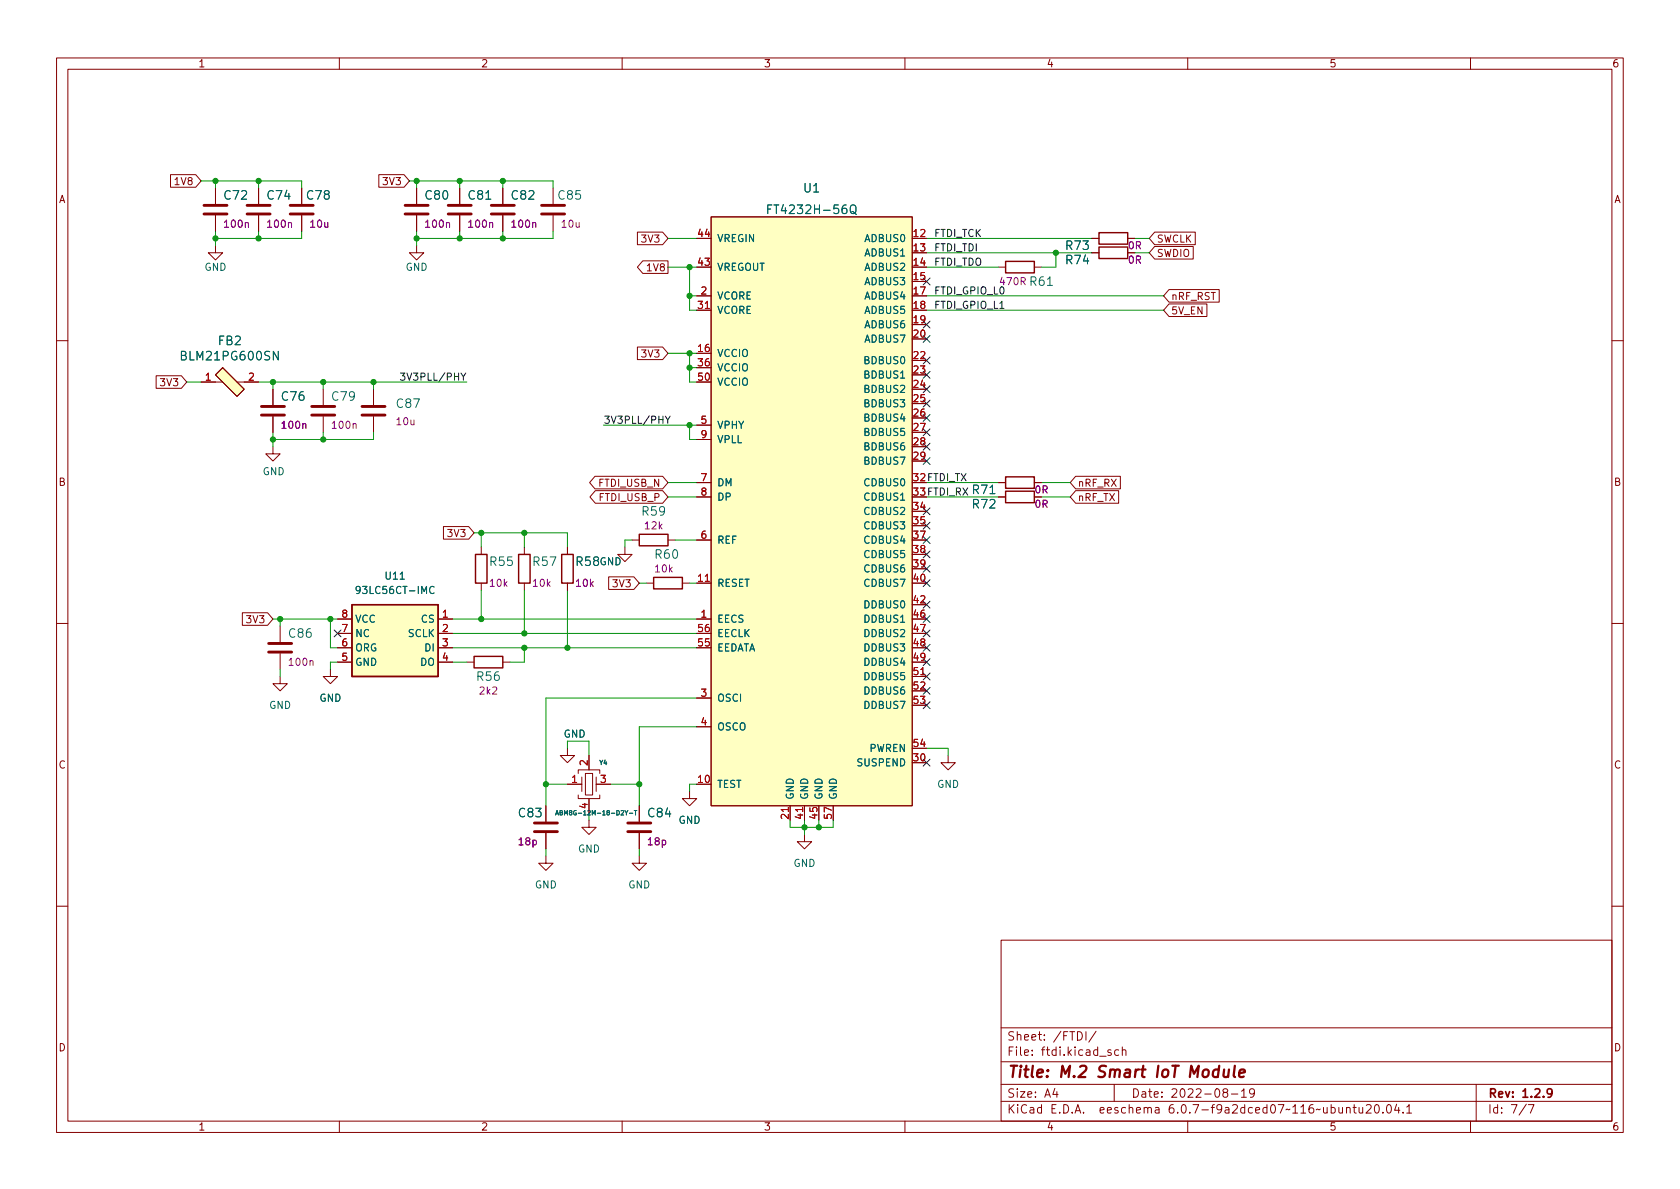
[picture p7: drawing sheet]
<svg xmlns="http://www.w3.org/2000/svg" width="297mm" height="210mm" viewBox="0 0 297 210" stroke-linecap="round" stroke-linejoin="round" font-family="sans-serif">
<g fill="none" stroke="#840000" stroke-width=".18">
<path d="M10 10.2h277v190.1h-277zM12 12.2h273v186.1h-273zM60 10.2v2M110 10.2v2M160 10.2v2M210 10.2v2M260 10.2v2M30.1 30.9h4.5l1 1.1-1 1.1h-4.5zM38.1 33.3v2.8M38.1 38.1v2.8M45.7 33.3v2.8M45.7 38.1v2.8"/>
<path d="M53.3 33.3v2.8M53.3 38.1v2.8M67 30.9h4.4l1 1.1-1 1.1h-4.4zM73.7 33.3v2.8M73.7 38.1v2.8M81.3 33.3v2.8M81.3 38.1v2.8M88.9 33.3v2.8M88.9 38.1v2.8M97.8 33.3v2.8M97.8 38.1v2.8M125.7 38.3h35.6v104.2h-35.6z"/>
<path d="M38.1 43.4v1.3h1.3l-1.3 1.3-1.3-1.3h1.3M73.7 43.4v1.3h1.2l-1.2 1.3-1.3-1.3h1.3M112.7 41h4.5l.9 1.2-.9 1.1h-4.5zM113.6 46.1h4.5v2.2h-4.5l-.9-1.1zM123.2 52.3h2.5M123.2 54.9h2.5M176.5 47.2h1.3M182.9 47.2h1.2M193 42.2h1.3M193 44.7h1.3M199.4 42.2h1.3M204.2 43.6h6.8v2.2h-6.8l-1-1.1z"/>
<path d="M204.2 41h7.1v2.3h-7.1l-1-1.1zM206.7 53.7h6.7v2.3h-6.7l-1-1.1zM206.7 51.2h8.9v2.2h-8.9l-1-1.1zM10 60.2h2M27.6 66.4h4.5l.9 1.2-.9 1.1h-4.5zM35.6 67.6h3.8M38.1 66.3l1.3-1.3 3.8 3.8-1.3 1.3zM41.9 67.6h3.8M48.3 79v1.3h1.2l-1.2 1.2-1.3-1.2h1.3M48.3 68.8v2.8M48.3 73.7v2.7M57.1 68.8v2.8"/>
<path d="M57.1 73.7v2.7M66 68.8v2.8M66 73.7v2.7M112.7 61.4h4.5l.9 1.1-.9 1.1h-4.5zM123.2 75.2h2.5M123.2 77.7h2.5M285 60.2h2M78.4 93.1h4.5l.9 1.1-.9 1.1h-4.5zM85.1 96.8v1.2M92.7 96.8v1.2M100.3 96.8v1.2M105.2 84.2h12l.9 1.1-.9 1.1h-12l-1-1.1z"/>
<path d="M105.3 86.8h11.9l.9 1.1-.9 1.1h-11.9l-1-1.1zM110.5 96.8v1.2h1.3l-1.3 1.3-1.3-1.3h1.3M111.8 95.5h1.2M118.1 95.5h1.3M123.2 85.3h2.5M123.2 95.5h2.5M123.2 87.9h2.5M176.5 85.3h1.3M176.5 87.9h1.3M182.9 85.3h1.2M190.2 84.2h7.9v2.2h-7.9l-1-1.1zM190.2 86.8h7.6v2.2h-7.6l-1-1.1z"/>
<path d="M10 110.2h2M42.8 108.4h4.5l1 1.1-1 1.1h-4.5zM49.5 119.6v1.3h1.3l-1.3 1.3-1.2-1.3h1.2M49.5 110.7v2.8M49.5 115.6v2.8M58.4 118.4v1.2h1.3l-1.3 1.3-1.3-1.3h1.3M59.7 117.1h2.5M59.7 109.5h2.5M59.7 112h2.5M59.7 114.5h2.5M77.5 117.1h2.5M77.5 109.5h2.5"/>
<path d="M77.5 112h2.5M77.5 114.5h2.5M82.5 117.1h1.3M85.1 103.1v1.3M88.9 117.1h1.3M92.7 103.1v1.3M100.3 103.1v1.3M107.6 102h4.5l.9 1.1-.9 1.1h-4.5zM114.3 103.1h1.3M120.6 103.1h1.3M123.2 109.5h2.5M123.2 103.1h2.5"/>
<path d="M161.3 119.6h2.5M285 110.2h2M100.3 132.3v1.3h1.3l-1.3 1.3-1.2-1.3h1.2M100.3 138.7h2.6M102.2 136.8v-.7h3.8v.7M102.9 137.4v2.5M103.5 136.8h1.3v3.8h-1.3zM104.1 133.6v2.5M105.4 137.4v2.5M105.4 138.7h2.5M121.9 139.9v1.3h1.3l-1.3 1.3-1.3-1.3h1.3M123.2 123.4h2.5"/>
<path d="M123.2 128.5h2.5M167.6 133.6v1.3h1.3l-1.3 1.2-1.2-1.2h1.2M96.5 151.4v1.2h1.3l-1.3 1.3-1.3-1.3h1.3M96.5 142.5v2.8M96.5 147.3v2.8M102.2 140.6v.6h3.8v-.6M104.1 145v1.3h1.3l-1.3 1.3-1.2-1.3h1.2M104.1 141.2v2.6M113 151.4v1.2h1.3l-1.3 1.3-1.2-1.3h1.2M113 142.5v2.8M113 147.3v2.8M139.7 142.5v2.5"/>
<path d="M142.2 147.6v1.2h1.3l-1.3 1.3-1.2-1.3h1.2M142.2 142.5v2.5M10 160.2h2M177 166.3h108v32h-108zM285 160.2h2M60 198.3v2M110 198.3v2M160 198.3v2M177 194.8h108M177 191.8h108M177 187.8h108M177 181.8h108"/>
<path d="M186.5 192.5l-.4 1h1M186.9 193v1M190.5 182.4a.76 .76 0 0 1 .9 .8 .76 .76 0 0 1-.9 .7zM192 182.4v1.5M193.8 182.4l-1.3 1.9M196.4 185.7l-.3-.1-.2 .2v.3l.5 .1v.4h-.5M197 191.8v3M197.8 185.7l-.4-.1-.3 .3v.4l.1 .3h.6M198.4 185.8l.2-.2 .4 .1 .1 .9M198.4 185.1v1.5M210 198.3v2M216.5 193.2l-.3-.3 .1-.2 .2-.2 .4 .1 .2 .2-.1 .2-.6 .2-.2 .3 .1 .4 .2 .1h.4l.2-.3-.1-.4-.2-.1"/>
<path d="M217.7 193.5h1.2M219.5 193l.4-.5v1.5M219.5 194h.9M221.8 193.2l-.3 .3-.4-.1-.2-.2 .2-.6 .4-.1 .2 .2a.99 .99 0 0 1-.3 1.3h-.3M238.1 196l.2-.2 .3 .1 .1 .9M238.1 195.8v1M239.2 195.8h.6M239.4 195.3v1.3l.4 .2M240.3 195.8l.1 1h.3l.2-.1M240.9 195.8v1M241.6 195.5l.5-.2 .3 .2v.3l-.9 1h.9M243.2 195.4l.2-.1a.81 .81 0 0 1 .5 .7 .81 .81 0 0 1-.3 .8h-.1a.81 .81 0 0 1-.6-.6 .81 .81 0 0 1 .3-.8z"/>
<path d="M244.5 196.7v.1M245.4 195.4l.1-.1a.81 .81 0 0 1 .6 .7 .81 .81 0 0 1-.3 .8h-.2a.81 .81 0 0 1-.5-.6 .81 .81 0 0 1 .3-.8zM246.9 195.3l-.3 1h.9M247.3 195.8v1M248.1 196.7v.1M248.7 195.8l.4-.5v1.5M248.7 196.8h.9M260 198.3v2M261 191.8v6.5M269.9 195.3l-1.3 1.9M270.2 195.3h1l-.6 1.5"/>
</g>
<path d="M274.4 193.2l-.3 .3h-.3l-.2-.3 .1-.6 .4-.1 .2 .2a.99 .99 0 0 1-.3 1.3h-.3" fill="none" stroke="#840000" stroke-width=".3"/>
<path d="M215.5 189.2a.66 .66 0 0 0-1 .3l-.1 .6 .2 .3 .2 .1 .5-.1M215.6 188.5l-.3 2M216.4 189.1v1.3a.57 .57 0 0 0 .8-.1M217.3 189.1l-.2 1.4M218.3 188.5l-.2 1.7 .3 .3M219.1 189.8l1-.2-.1-.4-.1-.1-.6 .1-.2 1 .2 .3 .6-.1" fill="none" stroke="#840000" stroke-width=".4"/>
<g fill="none" stroke="#840000" stroke-width=".51">
<path d="M36.1 37.8h4M36.1 36.3h4M43.7 37.8h4.1M43.7 36.3h4.1M51.3 37.8h4.1M51.3 36.3h4.1M71.6 37.8h4.1M71.6 36.3h4.1M79.2 37.8h4.1M79.2 36.3h4.1M86.9 37.8h4M86.9 36.3h4"/>
<path d="M95.8 37.8h4M95.8 36.3h4M46.2 73.4h4.1M46.2 71.9h4.1M55.1 73.4h4.1M55.1 71.9h4.1M64 73.4h4.1M64 71.9h4.1M47.5 115.3h4.1M47.5 113.8h4.1M94.5 147.1h4.1M94.5 145.5h4.1"/>
<path d="M111 147.1h4.1M111 145.5h4.1"/>
</g>
<path d="M177.8 46.2h5.1v2.1h-5.1zM194.3 41.1h5.1v2.1h-5.1zM194.3 43.7h5.1v2h-5.1zM84.1 98h2v5.1h-2zM91.7 98h2v5.1h-2zM99.3 98h2v5.1h-2zM113 94.5h5.1v2h-5.1zM177.8 84.3h5.1v2.1h-5.1zM177.8 86.9h5.1v2h-5.1zM62.2 106.9h15.3v12.7h-15.3zM83.8 116.1h5.1v2h-5.1zM115.6 102.1h5v2h-5z" fill="none" stroke="#840000" stroke-width=".25"/>
<g fill="#ffffc2" stroke="#ffffc2" stroke-width=".18">
<path d="M62.2 106.9h15.3v12.7h-15.3z"/>
<path d="M125.7 38.3h35.6v104.2h-35.6z"/>
<path d="M38.1 66.3l1.3-1.3 3.8 3.8-1.3 1.3z"/>
</g>
<path d="M135.7 37h.6M136.5 36.2h-.8v1.6M150.5 36.3a.51 .51 0 0 1 .6 0 .51 .51 0 0 1 .2 .5v.5a.51 .51 0 0 1-.5 .5 .51 .51 0 0 1-.5-.5v-.5zM150.6 37.4l.3 .1 .5 .4M63.7 104.2l-.3 .3-.3-.1-.1-.2 .1-.4 .3-.1 .2 .1a.84 .84 0 0 1-.3 1.2h-.2M76.7 103.8a.6 .6 0 0 0-.8 .4 .6 .6 0 0 0 .6 .8l.2-.2M98.2 144.1l.3-.8 .3 .8M98.3 143.9h.4M99 143.7h.4v-.3l-.4-.1v.8h.3l.2-.2-.2-.2M111.3 143.8h.6M112.1 143.3h.5M112.4 143.3v.8" fill="none" stroke="#006464" stroke-width=".18"/>
<path d="M70.8 66h.8l-.4 .5 .3 .1v.5l-.2 .1-.5-.1M117.6 73.6l.5 .7 .4-.7M118.1 74.3v.6" fill="none" stroke="#0f0f0f" stroke-width=".18"/>
<g fill="none" stroke="#009600" stroke-width=".18">
<path d="M35.6 32h17.7v1.3M38.1 32v1.3M45.7 32v1.3M72.4 32h25.4v1.3M73.7 32v1.3M81.3 32v1.3M88.9 32v1.3M38.1 40.9v2.5M45.7 40.9v1.3M53.3 40.9v1.3h-15.2M73.7 40.9v2.5M81.3 40.9v1.3"/>
<path d="M88.9 40.9v1.3M97.8 40.9v1.3h-24.1M118.1 47.2h5.1M118.1 42.2h5.1M121.9 47.2v7.7h1.3M121.9 52.3h1.3M163.8 47.2h12.7M163.8 44.7h29.2M163.8 54.9h41.9M163.8 52.3h41.9M163.8 42.2h29.2M186.7 44.7v2.5h-2.6"/>
<path d="M200.7 44.7h2.5M200.7 42.2h2.5M33 67.6h2.6M45.7 67.6h36.8M48.3 67.6v1.2M48.3 76.4v2.6M57.1 67.6v1.2M57.1 76.4v1.3M66 76.4v1.3h-17.7M66 67.6v1.2M106.7 75.2h16.5M118.1 62.5h5.1"/>
<path d="M121.9 62.5v5.1h1.3M121.9 75.2v2.5h1.3M121.9 65h1.3M83.8 94.2h16.5v2.6M85.1 94.2v2.6M92.7 94.2v2.6M111.8 95.5h-1.3v1.3M118.1 85.3h5.1M118.1 87.9h5.1M119.4 95.5h3.8M163.8 85.3h12.7M163.8 87.9h12.7"/>
<path d="M184.1 85.3h5.1M184.1 87.9h5.1M48.3 109.5h11.4M49.5 109.5v1.2M49.5 118.4v1.2M58.4 109.5v5h1.3M59.7 117.1h-1.3v1.3M80 112h43.2M80 117.1h2.5M80 114.5h43.2M80 109.5h43.2M85.1 104.4v5.1"/>
<path d="M92.7 104.4v7.6M92.7 114.5v2.6h-2.5M100.3 104.4v10.1M113 103.1h1.3M121.9 103.1h1.3M96.5 138.7h3.8M100.3 132.3v-1.2h3.8v2.5M107.9 138.7h5.1M123.2 128.5h-10.2v14M123.2 123.4h-26.7v19.1M123.2 138.7h-1.3v1.2M163.8 132.3h3.8v1.3"/>
<path d="M96.5 150.1v1.3M104.1 143.8v1.2M113 150.1v1.3M139.7 145v1.3h7.6v-1.3M142.2 145v2.6M144.8 145v1.3"/>
</g>
<g fill="none" stroke="#000084" stroke-width=".18">
<path d="M163.2 56.8l1.2 1.2M163.2 59.3l1.2 1.2M163.2 49.2l1.2 1.2M164.4 56.8l-1.2 1.2M164.4 59.3l-1.2 1.2M164.4 49.2l-1.2 1.2M163.2 73.3l1.2 1.2M163.2 70.8l1.2 1.2M163.2 68.2l1.2 1.2M163.2 65.7l1.2 1.2M163.2 75.8l1.2 1.3M163.2 63.1l1.2 1.3"/>
<path d="M163.2 78.4l1.2 1.2M164.4 73.3l-1.2 1.2M164.4 70.8l-1.2 1.2M164.4 68.2l-1.2 1.2M164.4 65.7l-1.2 1.2M164.4 75.8l-1.2 1.3M164.4 63.1l-1.2 1.3M164.4 78.4l-1.2 1.2M163.2 94.9l1.2 1.2M163.2 97.4l1.2 1.2M163.2 100l1.2 1.2M163.2 80.9l1.2 1.2"/>
<path d="M163.2 89.8l1.2 1.2M163.2 92.3l1.2 1.3M164.4 94.9l-1.2 1.2M164.4 97.4l-1.2 1.2M164.4 100l-1.2 1.2M164.4 80.9l-1.2 1.2M164.4 89.8l-1.2 1.2M164.4 92.3l-1.2 1.3M59.1 111.4l1.2 1.2M60.3 111.4l-1.2 1.2M163.2 102.5l1.2 1.2M163.2 113.9l1.2 1.3"/>
<path d="M163.2 119l1.2 1.2M163.2 116.5l1.2 1.2M163.2 111.4l1.2 1.2M163.2 106.3l1.2 1.2M163.2 108.9l1.2 1.2M164.4 102.5l-1.2 1.2M164.4 113.9l-1.2 1.3M164.4 119l-1.2 1.2M164.4 116.5l-1.2 1.2M164.4 111.4l-1.2 1.2M164.4 106.3l-1.2 1.2M164.4 108.9l-1.2 1.2"/>
<path d="M163.2 121.6l1.2 1.2M163.2 124.1l1.2 1.2M163.2 134.3l1.2 1.2M164.4 121.6l-1.2 1.2M164.4 124.1l-1.2 1.2M164.4 134.3l-1.2 1.2"/>
</g>
<g fill="#009600" stroke="#009600" stroke-width=".18">
<circle cx="66" cy="67.6" r=".46"/>
<circle cx="48.3" cy="67.6" r=".46"/>
<circle cx="49.5" cy="109.5" r=".46"/>
<circle cx="57.1" cy="77.7" r=".46"/>
<circle cx="58.4" cy="109.5" r=".46"/>
<circle cx="48.3" cy="77.7" r=".46"/>
<circle cx="144.8" cy="146.3" r=".46"/>
<circle cx="142.2" cy="146.3" r=".46"/>
<circle cx="121.9" cy="47.2" r=".46"/>
<circle cx="88.9" cy="32" r=".46"/>
<circle cx="88.9" cy="42.2" r=".46"/>
<circle cx="121.9" cy="62.5" r=".46"/>
<circle cx="121.9" cy="65" r=".46"/>
<circle cx="121.9" cy="52.3" r=".46"/>
<circle cx="73.7" cy="32" r=".46"/>
<circle cx="81.3" cy="32" r=".46"/>
<circle cx="113" cy="138.7" r=".46"/>
<circle cx="96.5" cy="138.7" r=".46"/>
<circle cx="92.7" cy="114.5" r=".46"/>
<circle cx="100.3" cy="114.5" r=".46"/>
<circle cx="92.7" cy="112" r=".46"/>
<circle cx="92.7" cy="94.2" r=".46"/>
<circle cx="85.1" cy="109.5" r=".46"/>
<circle cx="121.9" cy="75.2" r=".46"/>
<circle cx="85.1" cy="94.2" r=".46"/>
<circle cx="81.3" cy="42.2" r=".46"/>
<circle cx="38.1" cy="42.2" r=".46"/>
<circle cx="45.7" cy="42.2" r=".46"/>
<circle cx="38.1" cy="32" r=".46"/>
<circle cx="45.7" cy="32" r=".46"/>
<circle cx="57.1" cy="67.6" r=".46"/>
<circle cx="73.7" cy="42.2" r=".46"/>
<circle cx="186.7" cy="44.7" r=".46"/>
</g>
<text font-size="2.8" fill="#840000" x="178" y="190.6">Title: M.2 Smart IoT Module</text>
<g font-size="2.1" fill="#006464">
<text x="39.7" y="35.3">C72</text>
<text x="47.4" y="35.3">C74</text>
<text x="54.3" y="35.3">C78</text>
<text x="75.3" y="35.3">C80</text>
<text x="82.9" y="35.3">C81</text>
<text x="90.5" y="35.3">C82</text>
<text x="98.8" y="35.3">C85</text>
<text x="142.2" y="34">U1</text>
<text x="136.7" y="37.8">FT4232H-56Q</text>
<text x="188.6" y="44.2">R73</text>
<text x="188.6" y="46.7">R74</text>
<text x="182.2" y="50.5">R61</text>
<text x="32.4" y="63.7">BLM21PG600SN</text>
<text x="38.6" y="61">FB2</text>
<text x="49.9" y="70.9">C76</text>
<text x="58.8" y="70.9">C79</text>
<text x="70.2" y="72.1">C87</text>
<text x="172" y="87.4">R71</text>
<text x="172" y="89.9">R72</text>
<text x="113.6" y="91.2">R59</text>
<text x="86.7" y="100.1">R55</text>
<text x="94.3" y="100.1">R57</text>
<text x="102" y="100.1">R58</text>
<text x="115.9" y="98.8">R60</text>
<text x="51.2" y="112.8">C86</text>
<text x="84.4" y="120.4">R56</text>
<text x="91.8" y="144.5">C83</text>
<text x="114.7" y="144.5">C84</text>
</g>
<g font-size="2.1" fill="#840000">
<text x="178" y="184">Sheet: /FTDI/</text>
<text x="178" y="186.7">File: ftdi.kicad_sch</text>
<text x="178" y="196.9">KiCad E.D.A. eeschema 6.0.7-f9a2dced07~116~ubuntu20.04.1</text>
<text x="178" y="194.1">Size: A4</text>
<text x="200" y="194.1">Date: 2022-08-19</text>
<text x="263" y="194.1">Rev: 1.2.9</text>
<text x="263" y="196.9">Id: 7/7</text>
</g>
<g font-size="1.8" fill="#840000">
<text x="35" y="11.9">1</text>
<text x="85" y="11.9">2</text>
<text x="135" y="11.9">3</text>
<text x="185" y="11.9">4</text>
<text x="235" y="11.9">5</text>
<text x="285" y="11.9">6</text>
<text x="10.3" y="35.9">A</text>
<text x="31.1" y="32.7">1V8</text>
<text x="68" y="32.7">3V3</text>
<text x="285.3" y="35.9">A</text>
<text x="113.7" y="42.9">3V3</text>
<text x="114.6" y="48">1V8</text>
<text x="204.5" y="45.4">SWDIO</text>
<text x="204.5" y="42.9">SWCLK</text>
<text x="207" y="53">nRF_RST</text>
<text x="207" y="55.6">5V_EN</text>
<text x="113.7" y="63.2">3V3</text>
<text x="28.6" y="68.3">3V3</text>
<text x="10.3" y="85.9">B</text>
<text x="105.9" y="86.1">FTDI_USB_N</text>
<text x="106" y="88.6">FTDI_USB_P</text>
<text x="183" y="87.2">0R</text>
<text x="190.5" y="86.1">nRF_RX</text>
<text x="190.5" y="88.6">nRF_TX</text>
<text x="285.3" y="85.9">B</text>
<text x="79.4" y="95">3V3</text>
<text x="108.6" y="103.8">3V3</text>
<text x="43.8" y="110.2">3V3</text>
<text x="10.3" y="135.9">C</text>
<text x="285.3" y="135.9">C</text>
<text x="10.3" y="185.9">D</text>
<text x="285.3" y="185.9">D</text>
<text x="35" y="199.9">1</text>
<text x="85" y="199.9">2</text>
<text x="135" y="199.9">3</text>
<text x="185" y="199.9">4</text>
<text x="235" y="199.9">5</text>
<text x="285" y="199.9">6</text>
</g>
<g font-size="1.8" fill="#840084">
<text x="39.8" y="40.3">100n</text>
<text x="47.4" y="40.3">100n</text>
<text x="54.9" y="40.3">10u</text>
<text x="75.4" y="40.3">100n</text>
<text x="83" y="40.3">100n</text>
<text x="90.6" y="40.3">100n</text>
<text x="99.4" y="40.3">10u</text>
<text x="199.5" y="44.1">0R</text>
<text x="199.5" y="46.6">0R</text>
<text x="177" y="50.4">470R</text>
<text x="50" y="75.8">100n</text>
<text x="58.9" y="75.8">100n</text>
<text x="70.2" y="75.2">10u</text>
<text x="183" y="89.8">0R</text>
<text x="114.1" y="93.6">12k</text>
<text x="115.9" y="101.2">10k</text>
<text x="86.7" y="103.8">10k</text>
<text x="94.3" y="103.8">10k</text>
<text x="101.9" y="103.8">10k</text>
<text x="51.3" y="117.7">100n</text>
<text x="84.9" y="122.8">2k2</text>
<text x="91.8" y="149.5">18p</text>
<text x="114.6" y="149.5">18p</text>
</g>
<g font-size="1.8" fill="#a90000">
<text x="123.5" y="41.9">44</text>
<text x="161.6" y="41.9">12</text>
<text x="123.5" y="47">43</text>
<text x="161.6" y="44.4">13</text>
<text x="161.6" y="47">14</text>
<text x="124" y="52.1">2</text>
<text x="161.6" y="49.5">15</text>
<text x="161.6" y="52.1">17</text>
<text x="123.5" y="54.6">31</text>
<text x="161.6" y="54.6">18</text>
<text x="161.6" y="57.1">19</text>
<text x="161.6" y="59.7">20</text>
<text x="123.5" y="62.2">16</text>
<text x="123.5" y="64.8">36</text>
<text x="161.6" y="63.5">22</text>
<text x="36.3" y="67.3">1</text>
<text x="44" y="67.3">2</text>
<text x="123.5" y="67.3">50</text>
<text x="161.6" y="66">23</text>
<text x="161.6" y="68.6">24</text>
<text x="161.6" y="71.1">25</text>
<text x="124" y="74.9">5</text>
<text x="124" y="77.5">9</text>
<text x="161.6" y="73.7">26</text>
<text x="161.6" y="76.2">27</text>
<text x="161.6" y="78.7">28</text>
<text x="161.6" y="81.3">29</text>
<text x="124" y="85.1">7</text>
<text x="124" y="87.6">8</text>
<text x="161.6" y="85.1">32</text>
<text x="161.6" y="87.6">33</text>
<text x="124" y="95.2">6</text>
<text x="161.6" y="90.2">34</text>
<text x="161.6" y="92.7">35</text>
<text x="161.6" y="95.2">37</text>
<text x="161.6" y="97.8">38</text>
<text x="161.6" y="100.3">39</text>
<text x="123.5" y="102.9">11</text>
<text x="161.6" y="102.9">40</text>
<text x="161.6" y="106.7">42</text>
<text x="60.5" y="111.8">7</text>
<text x="60.5" y="109.2">8</text>
<text x="78.2" y="109.2">1</text>
<text x="78.2" y="111.8">2</text>
<text x="123.5" y="111.8">56</text>
<text x="124" y="109.2">1</text>
<text x="161.6" y="109.2">46</text>
<text x="161.6" y="111.8">47</text>
<text x="60.5" y="116.8">5</text>
<text x="60.5" y="114.3">6</text>
<text x="78.2" y="114.3">3</text>
<text x="78.2" y="116.8">4</text>
<text x="123.5" y="114.3">55</text>
<text x="161.6" y="114.3">48</text>
<text x="161.6" y="116.8">49</text>
<text x="161.6" y="119.4">51</text>
<text x="124" y="123.2">3</text>
<text x="161.6" y="121.9">52</text>
<text x="161.6" y="124.5">53</text>
<text x="124" y="128.3">4</text>
<text x="103.9" y="135.4" transform="rotate(-90 103.9 135.4)">2</text>
<text x="161.6" y="134.6">30</text>
<text x="161.6" y="132.1">54</text>
<text x="101.1" y="138.4">1</text>
<text x="103.9" y="143" transform="rotate(-90 103.9 143)">4</text>
<text x="106.2" y="138.4">3</text>
<text x="123.5" y="138.4">10</text>
<text x="139.4" y="144.7" transform="rotate(-90 139.4 144.7)">21</text>
<text x="142" y="144.7" transform="rotate(-90 142 144.7)">41</text>
<text x="144.5" y="144.7" transform="rotate(-90 144.5 144.7)">45</text>
<text x="147.1" y="144.7" transform="rotate(-90 147.1 144.7)">57</text>
</g>
<g font-size="1.8" fill="#0f0f0f">
<text x="165.1" y="41.9">FTDI_TCK</text>
<text x="165.1" y="44.4">FTDI_TDI</text>
<text x="165.1" y="47">FTDI_TDO</text>
<text x="165.1" y="52.1">FTDI_GPIO_L0</text>
<text x="165.1" y="54.6">FTDI_GPIO_L1</text>
<text x="71.9" y="67.3">3V3PLL/PHY</text>
<text x="106.7" y="74.9">3V3PLL/PHY</text>
<text x="161.6" y="85.1">32FTDI_TX</text>
<text x="161.6" y="87.6">33FTDI_RX</text>
</g>
<g font-size="1.8" fill="#006464">
<text x="36.1" y="47.9">GND</text>
<text x="71.7" y="47.9">GND</text>
<text x="126.7" y="47.9">VREGOUT</text>
<text x="126.7" y="42.8">VREGIN</text>
<text x="153" y="42.8">ADBUS0</text>
<text x="153" y="45.3">ADBUS1</text>
<text x="153" y="47.9">ADBUS2</text>
<text x="126.7" y="53">VCORE</text>
<text x="153" y="50.4">ADBUS3</text>
<text x="153" y="53">ADBUS4</text>
<text x="126.7" y="55.5">VCORE</text>
<text x="153" y="55.5">ADBUS5</text>
<text x="153" y="58">ADBUS6</text>
<text x="126.7" y="63.1">VCCIO</text>
<text x="126.7" y="65.7">VCCIO</text>
<text x="153" y="60.6">ADBUS7</text>
<text x="153" y="64.4">BDBUS0</text>
<text x="126.7" y="68.2">VCCIO</text>
<text x="153" y="66.9">BDBUS1</text>
<text x="153" y="69.5">BDBUS2</text>
<text x="126.7" y="75.8">VPHY</text>
<text x="153" y="72">BDBUS3</text>
<text x="153" y="74.5">BDBUS4</text>
<text x="153" y="77.1">BDBUS5</text>
<text x="126.7" y="78.4">VPLL</text>
<text x="153" y="79.6">BDBUS6</text>
<text x="153" y="82.2">BDBUS7</text>
<text x="46.4" y="84">GND</text>
<text x="126.7" y="86">DM</text>
<text x="126.7" y="88.5">DP</text>
<text x="153" y="86">CDBUS0</text>
<text x="153" y="88.5">CDBUS1</text>
<text x="153" y="91.1">CDBUS2</text>
<text x="153" y="93.6">CDBUS3</text>
<text x="106" y="99.9">GND</text>
<text x="126.7" y="96.1">REF</text>
<text x="153" y="96.1">CDBUS4</text>
<text x="153" y="98.7">CDBUS5</text>
<text x="153" y="101.2">CDBUS6</text>
<text x="63.6" y="105">93LC56CT-IMC</text>
<text x="68.2" y="102.5">U11</text>
<text x="126.7" y="103.8">RESET</text>
<text x="153" y="103.8">CDBUS7</text>
<text x="153" y="107.6">DDBUS0</text>
<text x="62.7" y="112.6">NC</text>
<text x="62.7" y="110.1">VCC</text>
<text x="72.1" y="112.6">SCLK</text>
<text x="74.5" y="110.1">CS</text>
<text x="126.7" y="110.1">EECS</text>
<text x="126.7" y="112.6">EECLK</text>
<text x="153" y="110.1">DDBUS1</text>
<text x="153" y="112.6">DDBUS2</text>
<text x="62.7" y="117.7">GND</text>
<text x="62.7" y="115.2">ORG</text>
<text x="74.3" y="117.7">DO</text>
<text x="75.2" y="115.2">DI</text>
<text x="126.7" y="115.2">EEDATA</text>
<text x="153" y="115.2">DDBUS3</text>
<text x="153" y="117.7">DDBUS4</text>
<text x="47.6" y="125.3">GND</text>
<text x="56.5" y="124.1">GND</text>
<text x="126.7" y="124.1">OSCI</text>
<text x="153" y="120.3">DDBUS5</text>
<text x="153" y="122.8">DDBUS6</text>
<text x="153" y="125.3">DDBUS7</text>
<text x="99.6" y="130.4">GND</text>
<text x="126.7" y="129.2">OSCO</text>
<text x="151.7" y="135.5">SUSPEND</text>
<text x="153.7" y="133">PWREN</text>
<text x="126.7" y="139.3">TEST</text>
<text x="140.3" y="141.5" transform="rotate(-90 140.3 141.5)">GND</text>
<text x="142.9" y="141.5" transform="rotate(-90 142.9 141.5)">GND</text>
<text x="145.4" y="141.5" transform="rotate(-90 145.4 141.5)">GND</text>
<text x="148" y="141.5" transform="rotate(-90 148 141.5)">GND</text>
<text x="165.7" y="139.3">GND</text>
<text x="120" y="145.7">GND</text>
<text x="102.2" y="150.7">GND</text>
<text x="140.3" y="153.3">GND</text>
<text x="94.6" y="157.1">GND</text>
<text x="111.1" y="157.1">GND</text>
</g>
<g font-size="1.1" fill="#006464">
<text x="106" y="135.3">Y4</text>
<text x="99.6" y="144.2">ABM8G-12M-18-D2Y-T</text>
</g>
</svg>
